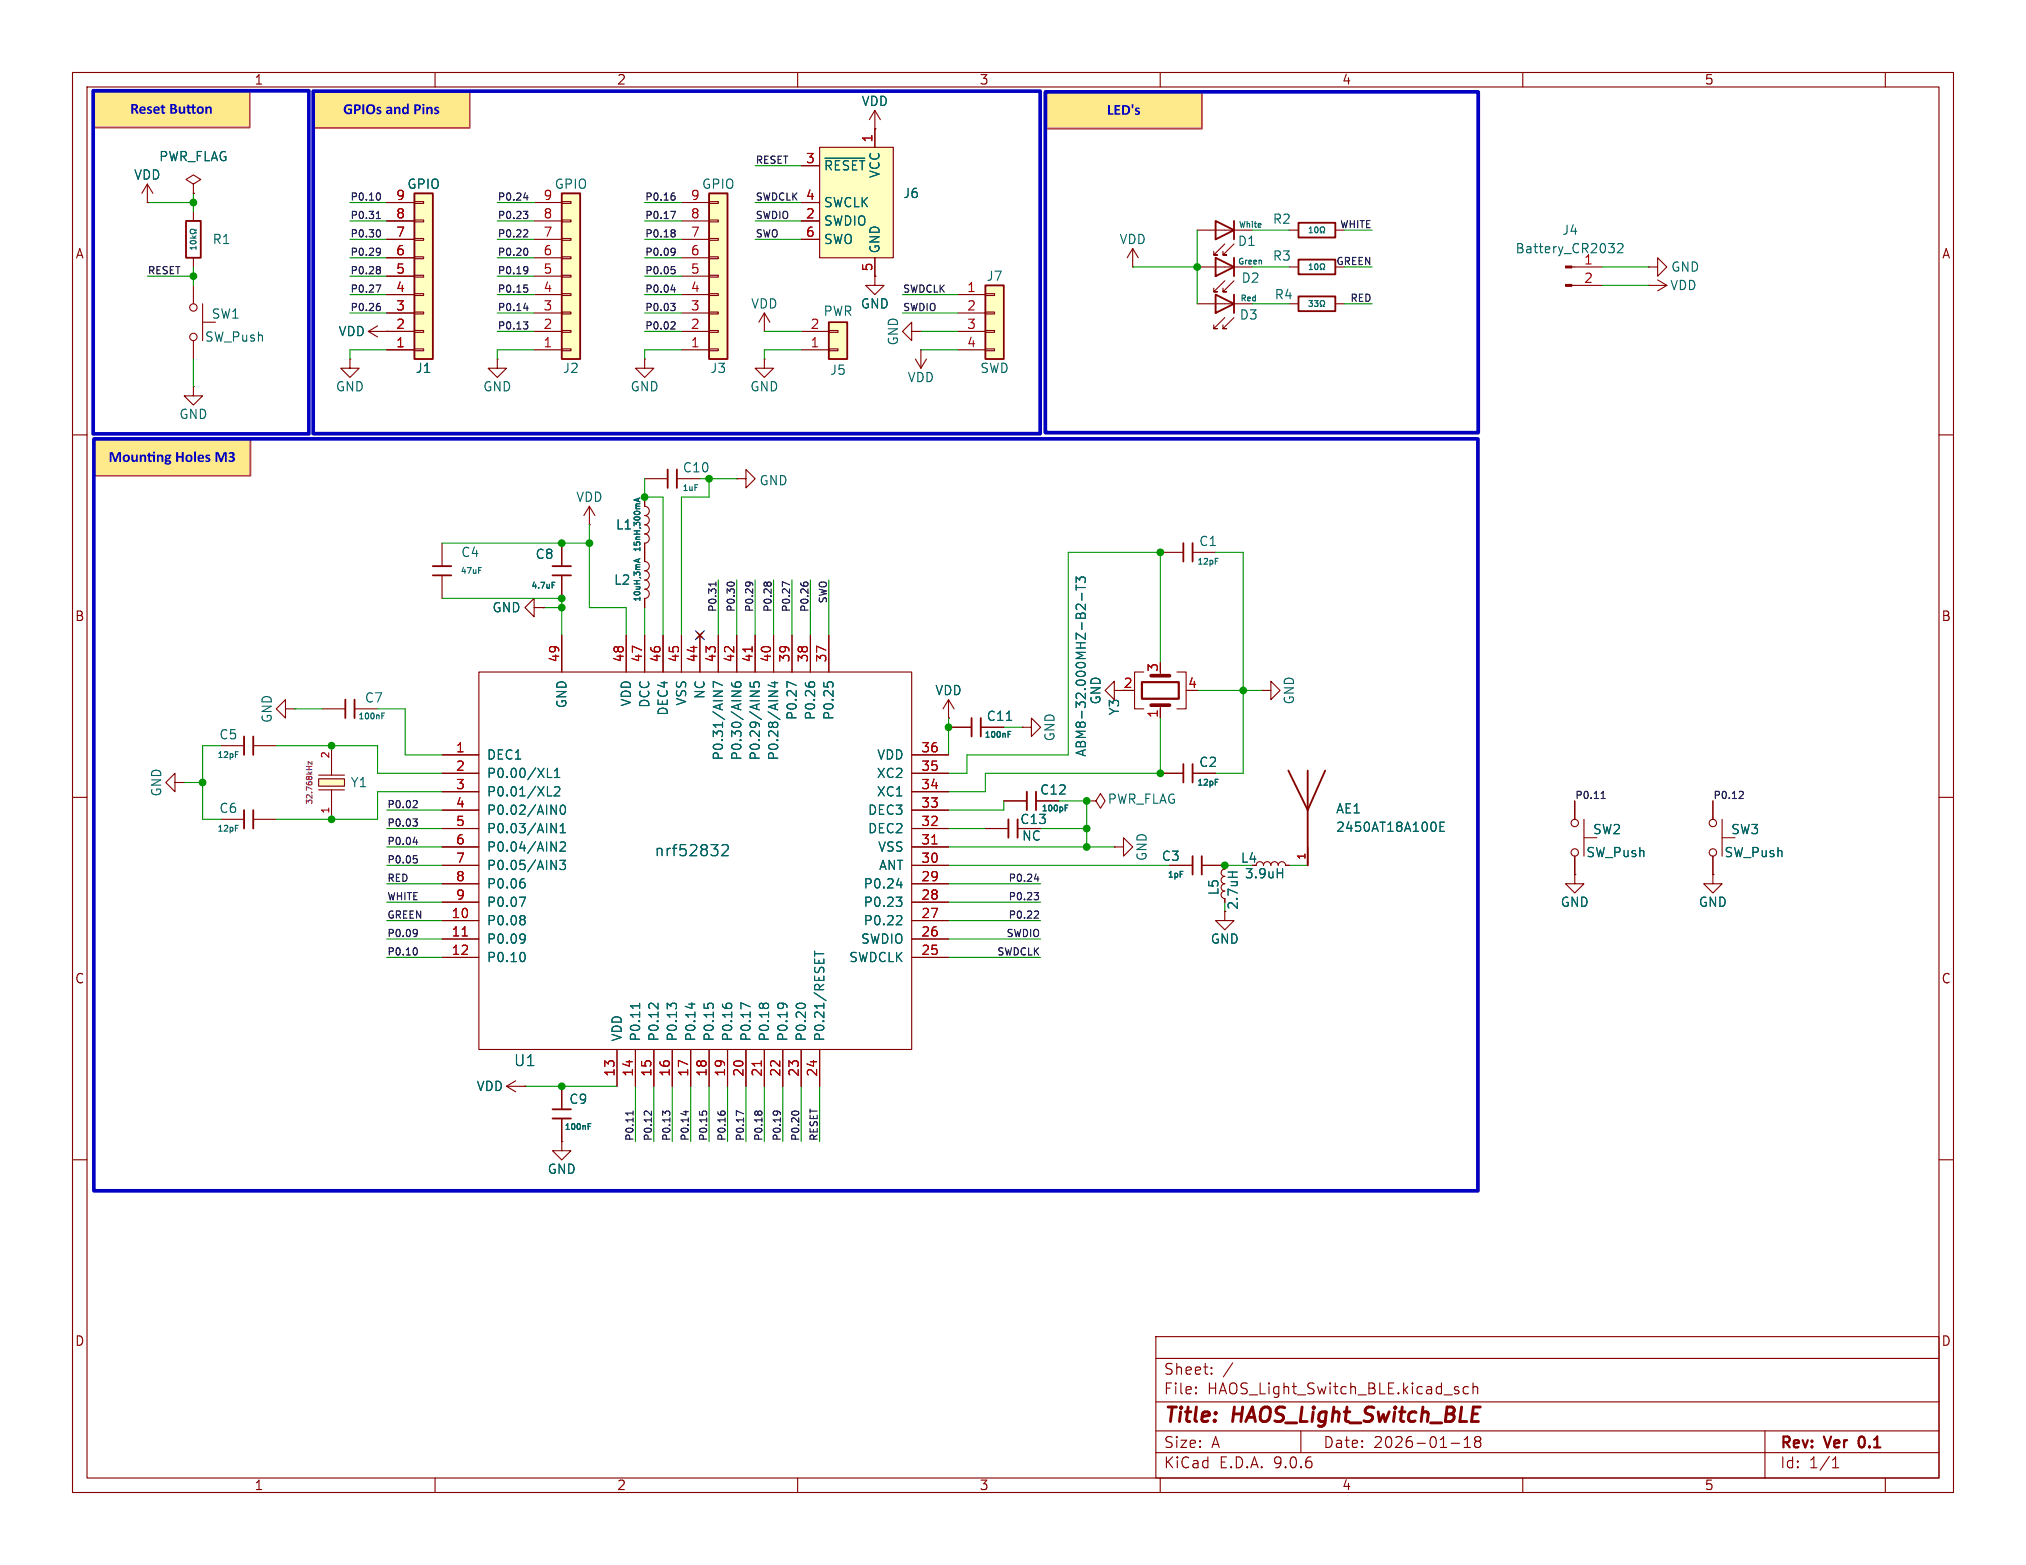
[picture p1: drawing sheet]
<svg xmlns="http://www.w3.org/2000/svg" width="279mm" height="216mm" viewBox="0 0 279 216" stroke-linecap="round" stroke-linejoin="round" font-family="sans-serif">
<g fill="none" stroke="#840000" stroke-width=".15">
<path d="M10 10h259.4v195.9h-259.4zM12 12h255.4v191.9h-255.4zM60 10v2M110 10v2M160 10v2M210 10v2M260 10v2M10 60h2M267.4 60h2M10 110h2M267.4 110h2M10 160h2"/>
<path d="M267.4 160h2M159.4 184.4h108v19.5h-108zM159.4 197.4h108M159.4 193.4h108M159.4 187.4h108M164.9 192.1l.1 .1-.1 .1M164.9 192.1v.1v.1M164.9 191.4v.1M164.9 192.1v.2M164.9 191.4h.1l-.1 .1M167.1 189.4v.1v.1M167.1 189.4l-.1 .1 .1 .1"/>
<path d="M167.1 188.7v.1M167.1 189.4v.2M167.1 188.7h-.1l.1 .1M170 188l-1.3 1.9M179.4 197.4v3M200.1 199.1h1.2M200.8 191.8l.3 .1 .1 .2-.2 .2h-.3M200.8 191.3l.3 .1M201.9 199.7h.9M201.9 198.6l.5-.4v1.5M202.5 191.4l-.4-.1-.3 .3v.4l.1 .2 .2 .1 .4-.1M203.1 191.4a.37 .37 0 0 1 .7 .1v.8"/>
<path d="M203.1 190.8v1.5M203.4 198.3a.3 .3 0 0 0 0 .3 .3 .3 0 0 0 .2 .2M203.6 198.8l-.2 .3v.4l.2 .2 .5-.1 .1-.2-.1-.4-.2-.2M203.6 198.8h.3M204.1 198.3a.3 .3 0 0 1 .1 .3 .3 .3 0 0 1-.3 .2M243.4 197.4v6.5M60 203.9v2M110 203.9v2M159.4 200.4h108M160 203.9v2M210 203.9v2M252.7 202.5h.9"/>
<path d="M252.7 201.4l.4-.4v1.5M260 203.9v2"/>
</g>
<path d="M256.4 198.5l-.1 .2 .1 .7" fill="none" stroke="#840000" stroke-width=".3"/>
<g fill="#ffea8b">
<path d="M144.2 12.7h21.6v5.1h-21.6z"/>
<path d="M43.2 12.6h21.6v5h-21.6z"/>
<path d="M13 60.6h21.5v5h-21.5z"/>
<path d="M12.9 12.5h21.5v5.1h-21.5z"/>
</g>
<g fill="none" stroke="#840000" stroke-width=".15">
<path d="M26.7 39.4v2.5M177.8 36.8h1.3M26.7 53.3v1.3h1.2l-1.2 1.3-1.3-1.3h1.3M26.7 53.3h.1M26.7 47v2.5M27.9 44.5h1.8M27.9 41.9v5.1M39.4 97.8v-1.3l-1.3 1.3 1.3 1.3v-1.3h1.2M40.6 97.8h.1"/>
<circle cx="26.7" cy="42.4" r=".51"/>
<circle cx="26.7" cy="46.5" r=".51"/>
</g>
<path d="M179.1 35.8h5v2h-5z" fill="none" stroke="#840000" stroke-width=".25"/>
<path d="M180.5 37.2h.5M180.5 36.6l.3-.2v.8M181.4 36.5l.1-.1a.43 .43 0 0 1 .3 .4 .43 .43 0 0 1-.3 .4l-.2-.3zM182.1 37.2h.2v-.2a.34 .34 0 0 1-.2-.4 .34 .34 0 0 1 .5-.2l.1 .4-.2 .4h.2" fill="none" stroke="#006464" stroke-width=".15"/>
<path d="M57.1 26.7h2.6v22.8h-2.6z" fill="#ffffc2"/>
<path d="M57.1 26.7h2.6v22.8h-2.6zM167.6 35.6l2.6 1.2-2.6 1.3zM170.2 35.6v2.5M47.6 96.5v2.6M48.9 96.5v2.6" fill="none" stroke="#840000" stroke-width=".25"/>
<g fill="none" stroke="#840000" stroke-width=".15">
<path d="M53.3 38.1h3.8M53.3 35.6h3.8M53.3 33h3.8M53.3 30.5h3.8M53.3 27.9h3.8M57.1 38h1.3v.2h-1.3zM57.1 35.4h1.3v.3h-1.3zM57.1 32.9h1.3v.2h-1.3zM57.1 30.4h1.3v.2h-1.3zM57.1 27.8h1.3v.3h-1.3zM165.1 36.8h7.6M168.9 38.7l-1.5 1.6h.5h-.5v-.5"/>
<path d="M170.2 38.7l-1.5 1.6h.5h-.5v-.5M216.8 36.8h4.2M216.8 39.4h4.2M227.3 36.8h1.3v-1.2l1.3 1.2-1.3 1.3v-1.3M227.3 36.8h.1M48.3 49.5v1.3h1.2l-1.2 1.3-1.3-1.3h1.3M48.3 49.5h.1M50.8 45.7h6.3M50.8 45.7l1.3 .8M52.1 45l-1.3 .7M53.3 45.7h.1M53.3 48.3h3.8"/>
<path d="M53.3 43.2h3.8M53.3 40.6h3.8M57.1 48.1h1.3v.3h-1.3zM57.1 45.6h1.3v.2h-1.3zM57.1 43.1h1.3v.2h-1.3zM57.1 40.5h1.3v.3h-1.3zM44.4 97.8h3.2M48.9 97.8h3.2"/>
</g>
<g fill="#840000" stroke="#840000" stroke-width=".15">
<path d="M215.9 36.7h.9v.3h-.9z"/>
<path d="M215.9 39.2h.9v.3h-.9z"/>
</g>
<path d="M221.8 33.6h.8l-.4 .5M222.5 34.1l.1 .2v.3l-.1 .2M223.1 33.7l.2-.1h.3l.2 .1v.3v.1l-.8 .8h.8M52.7 98.7h.2M52.7 98.4h.3" fill="none" stroke="#006464" stroke-width=".15"/>
<path d="M43.9 107.4h3.6v1.1h-3.6z" fill="#ffffc2"/>
<g fill="none" stroke="#840000" stroke-width=".15">
<path d="M156.2 36.8h.1M156.2 34.3l-.8 1.3M156.2 34.3l.8 1.3M156.2 34.3v2.5M24.1 108v-1.3l-1.2 1.3 1.2 1.2v-1.2h1.3M25.4 108h.1M30.5 113h3.2M34.9 113h3.2M43.9 107.4h3.6v1.1h-3.6zM43.9 109h3.6M43.9 106.9h3.6M45.7 102.9v4"/>
<path d="M45.7 109v4M77.5 157.5v1.3h1.2l-1.2 1.2-1.3-1.2h1.3M77.5 157.5h.1M77.5 149.9v3.1M77.5 154.3v3.2"/>
</g>
<path d="M43 105v.4l-.5-.4v.4" fill="none" stroke="#840084" stroke-width=".15"/>
<path d="M33.7 111.8v2.5M34.9 111.8v2.5M76.2 154.3h2.5M76.2 153h2.5" fill="none" stroke="#840000" stroke-width=".25"/>
<path d="M32.5 113.9h.3M81.1 155.4h.3M81.1 155h.4" fill="none" stroke="#006464" stroke-width=".15"/>
<path d="M113 20.3h10.2v15.3h-10.2z" fill="#ffffc2"/>
<g fill="none" stroke="#840000" stroke-width=".15">
<path d="M120.6 17.8h.1M120.6 15.2v5.1M120.6 15.2l-.7 1.3M120.6 15.2l.8 1.3M20.3 27.9h.1M20.3 25.4l-.7 1.3M20.3 25.4l.8 1.3M20.3 25.4v2.5M26.7 25.4l1-.6-1-.7-1 .7 1 .6v1.3M26.7 26.7h.1M26.7 29.2v1.3M26.7 35.6v1.2"/>
<path d="M110.5 22.9h2.5M110.5 27.9h2.5M110.5 30.5h2.5M110.5 33h2.5M113 20.3h10.2v15.3h-10.2zM120.6 35.6v2.5M165.1 31.8h7.6M168.9 33.7l-1.5 1.5h.5h-.5v-.5M170.2 33.7l-1.5 1.5h.5h-.5v-.5M177.8 31.8h1.3M184.1 31.8h1.3M227.3 39.4h.1"/>
<path d="M227.3 39.4h2.6M228.6 38.6l1.3 .8M229.9 39.4l-1.3 .7M105.4 49.5v1.3h1.3l-1.3 1.3-1.3-1.3h1.3M105.4 49.5h.1M105.4 45.7h.1M105.4 43.2v2.5M105.4 43.2l-.8 1.3M105.4 43.2l.8 1.3M165.1 41.9h7.6M168.9 43.8l-1.5 1.5h.5h-.5v-.5M170.2 43.8l-1.5 1.5h.5h-.5v-.5"/>
<path d="M177.8 41.9h1.3M184.1 41.9h1.3M61 74.9v3.2M61 79.4v3.2M77.5 74.9v3.2M77.5 79.4v3.2M81.3 72.4h.1M81.3 69.9l-.8 1.2M81.3 69.9l.7 1.2M81.3 69.9v2.5M88.9 76.2v1.3a.64 .64 0 0 1 .6 .6 .64 .64 0 0 1-.6 .6 .64 .64 0 0 1 .6 .7 .64 .64 0 0 1-.6 .6 .64 .64 0 0 1 .6 .7 .64 .64 0 0 1-.6 .6 .64 .64 0 0 1 .6 .6 .64 .64 0 0 1-.6 .7M88.9 68.6v1.3a.64 .64 0 0 1 .6 .6 .64 .64 0 0 1-.6 .6 .64 .64 0 0 1 .6 .7 .64 .64 0 0 1-.6 .6 .64 .64 0 0 1 .6 .6 .64 .64 0 0 1-.6 .7 .64 .64 0 0 1 .6 .6 .64 .64 0 0 1-.6 .6"/>
<path d="M101.6 66h1.3v-1.2l1.2 1.2-1.2 1.3v-1.3M101.6 66h.1M160 76.2h3.2M164.5 76.2h3.1M66 92.7h59.7v52.1h-59.7zM73.7 83.8v-1.2l-1.3 1.2 1.3 1.3v-1.3h1.2M74.9 83.8h.1M77.5 87.6v5.1M86.4 87.6v5.1M88.9 82.6v1.2M88.9 87.6v5.1M91.4 87.6v5.1"/>
<path d="M94 87.6v5.1M96.1 87.2l.8 .8M96.5 87.6v5.1M96.9 87.2l-.8 .8M99.1 87.6v5.1M101.6 87.6v5.1M104.1 87.6v5.1M106.7 87.6v5.1M109.2 87.6v5.1M111.8 87.6v5.1M114.3 87.6v5.1M130.8 99.1h.1"/>
<path d="M130.8 96.5l-.8 1.3M130.8 96.5l.8 1.3M130.8 96.5v2.6M153.7 95.3v-1.3l-1.3 1.3 1.3 1.2v-1.2h1.2M156.2 95.3h.3M157.7 92.7h-1.2v5.1h1.2M160 97.3v1.8M162.3 92.7h1.3v5.1h-1.3M174 95.3h1.3v-1.3l1.2 1.3-1.2 1.2v-1.2M174 95.3h.1M30.5 102.9h3.2M34.9 102.9h3.2"/>
<path d="M61 104.1h5M61 106.7h5M61 109.2h5M61 111.8h5M61 114.3h5M61 116.8h5M61 119.4h5M125.7 104.1h5.1M125.7 106.7h5.1M125.7 109.2h5.1M125.7 111.8h5.1M125.7 114.3h5.1"/>
<path d="M125.7 116.8h5.1M125.7 119.4h5.1M130.8 100.3h3.2M135.3 100.3h3.1M135.9 114.3h3.2M138.4 110.5h3.2M140.3 114.3h3.2M141 100.3h1.2v-1.2l1.3 1.2-1.3 1.3v-1.3M141 100.3h.1M142.9 110.5h3.1M149.9 110.5h1.2l.7-1 .6 1-.6 1-.7-1M149.9 110.5h.1"/>
<path d="M153.7 116.8h1.2v-1.2l1.3 1.2-1.3 1.3v-1.3M153.7 116.8h.1M160 106.7h3.2M161.3 119.4h3.2M164.5 106.7h3.1M165.7 119.4h3.2v.5M168.9 119.9a.5 .5 0 0 0-.5 .5 .5 .5 0 0 0 .5 .5 .51 .51 0 0 0-.5 .5 .51 .51 0 0 0 .5 .5 .5 .5 0 0 0-.5 .5 .5 .5 0 0 0 .5 .5 .51 .51 0 0 0-.5 .5 .51 .51 0 0 0 .5 .6v.5M173.2 119.4a.51 .51 0 0 1 .5-.5 .51 .51 0 0 1 .5 .5 .51 .51 0 0 1 .6-.5 .51 .51 0 0 1 .5 .5 .51 .51 0 0 1 .5-.5 .51 .51 0 0 1 .5 .5 .51 .51 0 0 1 .5-.5 .51 .51 0 0 1 .5 .5h.5M180.3 116.8v2.6M217.2 110.5v2.5M217.2 118.1v2.6M218.4 115.6h1.8"/>
<path d="M218.4 113v5.1M236.2 110.5v2.5M236.2 118.1v2.6M237.5 115.6h1.8M237.5 113v5.1M61 121.9h5M61 124.5h5M61 127h5M61 129.5h5M61 132.1h5M125.7 121.9h5.1M125.7 124.5h5.1"/>
<path d="M125.7 127h5.1M125.7 129.5h5.1M125.7 132.1h5.1M168.9 125.7v1.3h1.3l-1.3 1.3-1.3-1.3h1.3M168.9 125.7h.1M217.2 120.7v1.2h1.2l-1.2 1.3-1.3-1.3h1.3M217.2 120.7h.1M236.2 120.7v1.2h1.3l-1.3 1.3-1.3-1.3h1.3M236.2 120.7h.1M69.8 149.9l1.3 .7M69.8 149.9h2.6M71.1 149.1l-1.3 .8"/>
<path d="M72.4 149.9h.1M85.1 144.8v5.1M87.6 144.8v5.1M90.2 144.8v5.1M92.7 144.8v5.1M95.2 144.8v5.1M97.8 144.8v5.1M100.3 144.8v5.1M102.9 144.8v5.1M105.4 144.8v5.1M107.9 144.8v5.1M110.5 144.8v5.1"/>
<path d="M113 144.8v5.1"/>
<circle cx="217.2" cy="117.6" r=".51"/>
<circle cx="217.2" cy="113.5" r=".51"/>
<circle cx="236.2" cy="113.5" r=".51"/>
<circle cx="236.2" cy="117.6" r=".51"/>
</g>
<g fill="none" stroke="#006464" stroke-width=".15">
<path d="M26.2 32.8h.8M26.3 33.3a.38 .38 0 0 1 .5-.2 .38 .38 0 0 1 .2 .4 .39 .39 0 0 1-.5 .2 .39 .39 0 0 1-.2-.4zM26.5 32.5l.3 .3M27 31.6v.2h-.1a.34 .34 0 0 0-.5-.2 .34 .34 0 0 0-.1 .5l.4 .1 .3-.2v.2M27 34v.4M27 34.2h-.8l.3 .2M27 32.5l-.3 .3M113.8 21.8h5.5M180.5 32.1h.5M180.5 31.5l.3-.2v.8M181.4 31.4l.1-.1a.43 .43 0 0 1 .3 .4 .43 .43 0 0 1-.3 .4l-.2-.3zM182.1 32.1h.2v-.1a.34 .34 0 0 1-.2-.5 .34 .34 0 0 1 .5-.1l.1 .3-.2 .4h.2"/>
<path d="M180.5 41.5h.5l-.3 .3 .3 .1v.3l-.2 .1-.3-.1M181.3 41.5h.5l-.3 .3 .2 .1v.3l-.1 .1-.3-.1M182.1 42.3h.2v-.2a.34 .34 0 0 1-.2-.4 .34 .34 0 0 1 .5-.2l.1 .4-.2 .4h.2M66 78.3h.4M88 68.8v.4M88 77.2v.3M88.2 77.1l-.8 .2 .8 .3M88.2 68.7l-.8 .3 .8 .2M167.6 77h.4M76.1 80.7h.3M76.1 80.3h.4M98.4 95.3h1.2l-1.2 .8"/>
<path d="M99.6 94.6l-1.2-.6v.9M100.9 95.3h1.3l-1.3 .8M100.9 94.2a.5 .5 0 0 0 .6 .6h.4l.2-.1 .1-.4-.1-.2h-.5l-.1 .1-.1 .4 .2 .2M103.4 95.3h1.3l-1.3 .8M103.4 94.1v.6l.7 .1-.2-.2 .1-.4 .2-.1h.4l.1 .2v.3l-.1 .2M106 95.3h1.3l-1.3 .8M106.4 94.2h.9M106.8 94v.8l-.9-.3M109.8 94.6l-1.3-.6v.9M111.1 94.2v.2M111.6 94.3l.2-.2h.3l.2 .2M113.6 94.1v.6"/>
<path d="M114.1 94.3l.2-.2h.3l.3 .2M138.8 99.4h.7M148.4 80.4v-.8l.5 .4 .1-.3h.6l.1 .1v.4l-.1 .2M148.4 80.7v.7M148.4 81.1h1.3M149.2 81.8v1M149.7 83.4v.7l-.7-.7h-.2l-.3 .1-.1 .4M32.5 103.7h.3M75.5 107.3h.6M75.5 109.8h.6M76 111.1l.7 1.2v-1.2M76 113.6l.7 1.3v-1.3"/>
<path d="M76 116.1l.7 1.3v-1.3M76 118.7l.7 1.3v-1.3M76.5 107.3h.7M76.5 106.4l.3-.4v1.3M76.5 108.7l.2-.2h.3l.1 .2 .1 .2-.1 .2-.7 .7h.8M77.2 118.7h.8l-.4 .5 .3 .1v.5l-.2 .2h-.3l-.2-.2M77.3 116.3l.1-.2h.3l.2 .2 .1 .2-.1 .2-.7 .7h.8M77.3 114.9h.7M77.3 114l.3-.4v1.3M77.4 111.1h.3a.79 .79 0 0 1 0 1.2h-.1a.84 .84 0 0 1-.2-1.2zM99.6 116.7l.2-.2 .5 .1a.41 .41 0 0 1 .1 .6l-.9 .8h.9M139 101.3h.3"/>
<path d="M139 100.9h.4M146.9 111.1h.4M146.9 111.4h.3M167.6 107.5h.4M176.9 119.8v1.3M198.6 114h.4M199.2 113.4h-.6v1.3h.6M71.6 123.8h.9l-.6 1.2M72.1 121.2h.2M72.1 131.4a.79 .79 0 0 1 0 1.3M72.2 126.3l.2 .3-.2 .3 .2 .2v.2l-.2 .3M72.2 121.7l.2 .3v.3l-.2 .2"/>
<path d="M72.2 128.8l.2 .2a1.03 1.03 0 0 1-.2 1.1M72.4 129.4l-.2 .2M88.2 138.4v.7M88.2 138.8h-1.3l.2 .1M90.7 138.4v.8l-.7-.7-.3-.1-.2 .2M92.5 138.6l.2-.2h.3l.3 .2M92.5 138.8l-.5-.4v.8M95 138.5h.8M95.4 138.3v.8M97.1 138.5v.6M97.6 138.6l.2-.2h.3l.3 .2M99.6 138.5v.3"/>
<path d="M100.1 138.6l.3-.2h.3l.2 .2M103.4 138.9l-1.2-.6v.9M104.7 138.6l.3-.2 .3 .2 .2-.2h.2l.3 .2M107.3 138.6l.1-.1a1.03 1.03 0 0 1 1.1 .1M107.8 138.4l.2 .2M109.8 138.7a.79 .79 0 0 1 1.3 0M112.3 131.2v.7M112.3 131.6h1.3M123.6 123.8h.8l-.5 .5M123.6 122.1h.8M124.1 124.3l.3 .2v.3l-.3 .2M124.1 126.3l.3 .3-.1 .3-.7 .7h.8"/>
<path d="M124.3 121.7v.8M169.4 120.3h1.2M170 120.3v.7M176.2 120.4h.7"/>
</g>
<g fill="none" stroke="#840000" stroke-width=".25">
<path d="M25.7 30.5h2v5.1h-2zM167.6 30.5l2.6 1.3-2.6 1.2zM170.2 30.5v2.5M179.1 30.7h5v2.1h-5zM167.6 40.6l2.6 1.3-2.6 1.3zM170.2 40.6v2.6M179.1 40.9h5v2h-5zM59.7 78.1h2.5M59.7 79.4h2.5M76.2 78.1h2.5M76.2 79.4h2.5M163.2 74.9v2.6"/>
<path d="M164.5 74.9v2.6M134 99.1v2.5M135.3 99.1v2.5M33.7 101.6v2.5M34.9 101.6v2.5M139.1 113v2.6M140.3 113v2.6M141.6 109.2v2.6M142.9 109.2v2.6M163.2 105.4v2.6M164.5 105.4v2.6M164.5 118.1v2.6"/>
<path d="M165.7 118.1v2.6M177.7 106.3l2.6 5.5 2.5-5.5M180.3 106.3v13.1"/>
</g>
<path d="M103.7 89.2v.7M128.5 116.4h.7M63.7 129.1h.8M105 146.4v.7" fill="none" stroke="#a90000" stroke-width=".15"/>
<path d="M158.7 97.3h2.6M158.7 93.2h2.6" fill="none" stroke="#840000" stroke-width=".51"/>
<path d="M157.5 94.1h5.1v2.3h-5.1z" fill="none" stroke="#840000" stroke-width=".3"/>
<path d="M114.3 44.5h2.5v5h-2.5z" fill="#ffffc2"/>
<path d="M114.3 44.5h2.5v5h-2.5zM92.1 64.8v2.5M93.3 64.8v2.5" fill="none" stroke="#840000" stroke-width=".25"/>
<path d="M110.5 48.3h3.8M110.5 45.7h3.8M114.3 48.1h1.3v.3h-1.3zM114.3 45.6h1.3v.2h-1.3zM88.9 66h3.2M93.3 66h3.2" fill="none" stroke="#840000" stroke-width=".15"/>
<path d="M135.9 39.4h2.5v10.1h-2.5z" fill="#ffffc2"/>
<path d="M135.9 39.4h2.5v10.1h-2.5z" fill="none" stroke="#840000" stroke-width=".25"/>
<g fill="none" stroke="#840000" stroke-width=".15">
<path d="M120.6 38.1v1.3h1.3l-1.3 1.2-1.2-1.2h1.2M120.6 38.1h.1M68.6 49.5v1.3h1.2l-1.2 1.3-1.3-1.3h1.3M68.6 49.5h.1M88.9 49.5v1.3h1.3l-1.3 1.3-1.3-1.3h1.3M88.9 49.5h.1M125.7 45.7v-1.2l-1.2 1.2 1.2 1.3v-1.3h1.3M126.2 49.5l.8 1.3M127 45.7h.1M127 48.3h.1M127 48.3v2.5M127.8 49.5l-.8 1.3"/>
<path d="M132.1 40.6h3.8M132.1 43.2h3.8M132.1 45.7h3.8M132.1 48.3h3.8M135.9 40.5h1.3v.3h-1.3zM135.9 43.1h1.3v.2h-1.3zM135.9 45.6h1.3v.2h-1.3zM135.9 48.1h1.3v.3h-1.3z"/>
</g>
<path d="M77.5 26.7h2.5v22.8h-2.5z" fill="#ffffc2"/>
<path d="M77.5 26.7h2.5v22.8h-2.5z" fill="none" stroke="#840000" stroke-width=".25"/>
<g fill="none" stroke="#840000" stroke-width=".15">
<path d="M73.7 38.1h3.8M73.7 35.6h3.8M73.7 33h3.8M73.7 30.5h3.8M73.7 27.9h3.8M77.5 38h1.2v.2h-1.2zM77.5 35.4h1.2v.3h-1.2zM77.5 32.9h1.2v.2h-1.2zM77.5 30.4h1.2v.2h-1.2zM77.5 27.8h1.2v.3h-1.2zM73.7 48.3h3.8M73.7 45.7h3.8"/>
<path d="M73.7 43.2h3.8M73.7 40.6h3.8M77.5 48.1h1.2v.3h-1.2zM77.5 45.6h1.2v.2h-1.2zM77.5 43.1h1.2v.2h-1.2zM77.5 40.5h1.2v.3h-1.2z"/>
</g>
<path d="M97.8 26.7h2.5v22.8h-2.5z" fill="#ffffc2"/>
<path d="M97.8 26.7h2.5v22.8h-2.5z" fill="none" stroke="#840000" stroke-width=".25"/>
<g fill="none" stroke="#840000" stroke-width=".15">
<path d="M120.6 17.8h.1M120.6 17.8v2.5M20.3 27.9h.1M26.7 26.7h.1M53.3 38.1h3.8M53.3 35.6h3.8M53.3 33h3.8M53.3 30.5h3.8M53.3 27.9h3.8M94 38.1h3.8M94 35.6h3.8M94 33h3.8"/>
<path d="M94 30.5h3.8M94 27.9h3.8M97.8 38h1.3v.2h-1.3zM97.8 35.4h1.3v.3h-1.3zM97.8 32.9h1.3v.2h-1.3zM97.8 30.4h1.3v.2h-1.3zM97.8 27.8h1.3v.3h-1.3zM110.5 33h2.5M110.5 30.5h2.5M110.5 27.9h2.5M110.5 22.9h2.5M120.6 38.1h.1"/>
<path d="M120.6 35.6v2.5M53.3 45.7h.1M53.3 48.3h3.8M53.3 45.7h3.8M53.3 43.2h3.8M53.3 40.6h3.8M94 48.3h3.8M94 45.7h3.8M94 43.2h3.8M94 40.6h3.8M97.8 48.1h1.3v.3h-1.3zM97.8 45.6h1.3v.2h-1.3z"/>
<path d="M97.8 43.1h1.3v.2h-1.3zM97.8 40.5h1.3v.3h-1.3zM77.5 74.9v3.2M77.5 79.4v3.2M88.9 68.6v1.3M88.9 76.2v1.3M74.9 83.8h.1M77.5 87.6v5.1M86.4 87.6v5.1M88.9 82.6v1.2M88.9 87.6v5.1M91.4 87.6v5.1"/>
<path d="M94 87.6v5.1M96.1 87.2l.8 .8M96.5 87.6v5.1M96.9 87.2l-.8 .8M99.1 87.6v5.1M101.6 87.6v5.1M104.1 87.6v5.1M106.7 87.6v5.1M109.2 87.6v5.1M111.8 87.6v5.1M114.3 87.6v5.1M130.8 99.1h.1"/>
<path d="M160 97.8v1.3M61 104.1h5M61 106.7h5M61 109.2h5M61 111.8h5M61 114.3h5M61 116.8h5M61 119.4h5M125.7 104.1h5.1M125.7 106.7h5.1M125.7 109.2h5.1M125.7 111.8h5.1"/>
<path d="M125.7 114.3h5.1M125.7 116.8h5.1M125.7 119.4h5.1M130.8 100.3h3.2M135.3 100.3h3.1M135.9 114.3h3.2M138.4 110.5h3.2M140.3 114.3h3.2M142.9 110.5h3.1M160 106.7h3.2M161.3 119.4h3.2M164.5 106.7h3.1"/>
<path d="M165.7 119.4h3.2v.5M177.3 119.4h.5M180.3 116.8v2.6M217.2 110.5v2.5M217.2 118.1v2.6M236.2 110.5v2.5M236.2 118.1v2.6M61 121.9h5M61 124.5h5M61 127h5M61 129.5h5M61 132.1h5"/>
<path d="M125.7 121.9h5.1M125.7 124.5h5.1M125.7 127h5.1M125.7 129.5h5.1M125.7 132.1h5.1M168.9 125.7h.1M168.9 124v.5M217.2 120.7h.1M236.2 120.7h.1M72.4 149.9h.1M77.5 157.5h.1M77.5 149.9v3.1"/>
<path d="M77.5 154.3v3.2M85.1 144.8v5.1M87.6 144.8v5.1M90.2 144.8v5.1M92.7 144.8v5.1M95.2 144.8v5.1M97.8 144.8v5.1M100.3 144.8v5.1M102.9 144.8v5.1M105.4 144.8v5.1M107.9 144.8v5.1M110.5 144.8v5.1"/>
<path d="M113 144.8v5.1"/>
</g>
<g fill="none" stroke="#0f0f0f" stroke-width=".15">
<path d="M51.9 39.3h.6l-.4 1M51.9 30.1h.6M52 29.4l.2-.2v.9M52.2 26.6a.62 .62 0 0 1 0 1M52.2 31.7a.62 .62 0 0 1 0 1M52.3 36.8l.2 .2-.2 .2 .1 .1 .1 .3-.2 .2M52.3 34.2l.1 .1a.81 .81 0 0 1-.1 .9M52.5 34.7l-.2 .2M72.2 29.2h.6l-.3 .3M72.2 27.3h.6M72.3 39.3h.4M72.5 34.2a.62 .62 0 0 1 0 1"/>
<path d="M72.6 29.5l.2 .2v.3l-.2 .1M72.6 31.7l.2 .2-.1 .2-.5 .6h.6M72.6 36.8l.1 .1a.81 .81 0 0 1-.1 .8M72.6 39.7l.2 .2v.2l-.2 .2M72.7 26.9v.7M72.8 37.2l-.2 .2M92.5 29.2h.7l-.5 .9M92.5 40h.7M92.6 36.8h.5M92.8 26.6h.2M92.9 27l.2 .2v.2l-.2 .2M92.9 31.7l.2 .2-.2 .2 .2 .1v.3l-.2 .2"/>
<path d="M92.9 34.2l.2 .1a.81 .81 0 0 1-.2 .9M92.9 37.2l.2 .1v.3l-.2 .2M93 39.6v.7M93.1 34.7l-.2 .2M52.2 41.9h.2M52.3 42.2l.2 .2v.3l-.2 .1M72.2 44.4h.6l-.3 .4M72.2 42.5h.6M72.6 44.8l.2 .2v.2l-.2 .2M72.7 42.2v.6M92.5 41.9h.6l-.3 .3M92.9 44.4l.2 .2v.2l-.6 .6h.6"/>
<path d="M92.9 42.2l.2 .2v.3l-.2 .1M98.7 80.3v.6M98.7 80.6h-1l.3 .2M100.3 80.5a.62 .62 0 0 1 1 0M103.2 80.3l.2 .2v.2M103.8 80.6v-.1a.67 .67 0 0 0-1 0v.2M105.8 80.5l.1-.2h.3l.1 .1v.3M105.8 80.5l-.3-.2-.1 .2v.2M105.8 80.5v.2M108.9 80.7l-1-.4v.6M110.4 80.4v.2M110.8 80.7v-.2l.2-.2h.3l.1 .4"/>
<path d="M56.9 113h.6l-.3 .4M57 116.2h.6M57 118.1h.5M57.4 110.4l.1 .2v.3l-.6 .5h.6M57.4 113.4l.1 .1v.3l-.1 .2M57.4 118.4l.1 .2v.3l-.1 .1M57.4 115.8v.7M220.8 110.2h.6M220.9 109.4l.2-.2v1M240.2 109.2l.2 .2v.2l-.6 .6h.6M57.3 130.8a.62 .62 0 0 1 0 .9M57.4 128.2l.1 .1a.81 .81 0 0 1-.1 .9"/>
<path d="M57.5 128.6l-.1 .2M142.6 123.1h.6l-.3 .4 .3 .1v.3l-.2 .2h-.3M142.7 121.3h.6M142.8 125.7h.3l.1 .3-.6 .7h.6M143.1 120.9v.7M87.3 153.3v.5M87.3 153.6h-1l.2 .1M89.8 153.3v.6l-.5-.6h-.3l-.2 .2M91.8 153.5l.2-.2h.2l.2 .2M91.8 153.6l-.4-.3v.6M94.3 153.4h.6M94.6 153.2v.6"/>
<path d="M96.5 153.3v.5M96.8 153.5l.2-.2h.3l.2 .2M99 153.4v.2M99.4 153.5l.2-.2h.2l.2 .2M102.5 153.7l-1-.5v.7M104.1 153.5l.2-.2 .2 .2 .1-.2h.3l.2 .2M106.6 153.5l.1-.2a.81 .81 0 0 1 .9 .2M107.1 153.3l.1 .2M109.2 153.5a.62 .62 0 0 1 1 0"/>
</g>
<g fill="none" stroke="#009600" stroke-width=".15">
<path d="M20.3 38.1h6.4M20.3 27.9h6.4M26.7 26.7v2.5M26.7 36.8v2.6M48.3 35.6h5M48.3 38.1h5M48.3 30.5h5M48.3 27.9h5M48.3 33h5M68.6 35.6h5.1M68.6 38.1h5.1M68.6 30.5h5.1"/>
<path d="M68.6 27.9h5.1M68.6 33h5.1M88.9 35.6h5.1M88.9 38.1h5.1M88.9 30.5h5.1M88.9 27.9h5.1M88.9 33h5.1M104.1 30.5h6.4M104.1 27.9h6.4M104.1 33h6.4M104.1 22.9h6.4M156.2 36.8h8.9"/>
<path d="M165.1 31.8v10.1M172.7 31.8h5.1M172.7 36.8h5.1M185.4 31.8h3.8M185.4 36.8h3.8M221 36.8h6.3M221 39.4h6.3M26.7 49.5v3.8M48.3 43.2h5M48.3 40.6h5M53.3 48.3h-5v1.2M68.6 43.2h5.1"/>
<path d="M68.6 40.6h5.1M68.6 45.7h5.1M73.7 48.3h-5.1v1.2M88.9 43.2h5.1M88.9 40.6h5.1M88.9 45.7h5.1M94 48.3h-5.1v1.2M105.4 45.7h5.1M110.5 48.3h-5.1v1.2M124.5 43.2h7.6M124.5 40.6h7.6M127 48.3h5.1"/>
<path d="M127 45.7h5.1M172.7 41.9h5.1M185.4 41.9h3.8M61 74.9h20.3M81.3 72.4v11.4h5.1v3.8M88.9 66v2.6h2.5v19M96.5 66h5.1M97.8 66v2.6h-3.8v19M167.6 76.2h3.8v30.5h-3.8M40.6 97.8h3.8M52.1 97.8h3.8v6.3h5.1M61 82.6h16.5v5"/>
<path d="M74.9 83.8h2.6M88.9 83.8v3.8M99.1 80v7.6M101.6 80v7.6M104.1 80v7.6M106.7 80v7.6M109.2 80v7.6M111.8 80v7.6M114.3 80v7.6M130.8 99.1v5M160 91.4v-15.2h-12.7v27.9h-14v2.6h-2.5M160 99.1v7.6h-24.1v2.5h-5.1"/>
<path d="M165.1 95.3h8.9M25.4 108h2.5M30.5 102.9h-2.6v10.1h2.6M38.1 102.9h14v3.8h8.9M53.3 116.8h7.7M53.3 114.3h7.7M53.3 111.8h7.7M53.3 119.4h7.7M61 109.2h-8.9v3.8h-14M130.8 116.8h22.9M130.8 114.3h5.1M130.8 119.4h30.5"/>
<path d="M138.4 100.3h2.6M138.4 110.5v1.3h-7.6M143.5 114.3h6.4M146 110.5h3.9v6.3M168.9 119.4h3.8M177.8 119.4h2.5M53.3 121.9h7.7M53.3 132.1h7.7M53.3 127h7.7M53.3 124.5h7.7M53.3 129.5h7.7M130.8 121.9h12.7"/>
<path d="M130.8 132.1h12.7M130.8 127h12.7M130.8 124.5h12.7M130.8 129.5h12.7M168.9 124.5v1.2M72.4 149.9h12.7M87.6 149.9v7.6M90.2 149.9v7.6M92.7 149.9v7.6M95.2 149.9v7.6M97.8 149.9v7.6M100.3 149.9v7.6"/>
<path d="M102.9 149.9v7.6M105.4 149.9v7.6M107.9 149.9v7.6M110.5 149.9v7.6M113 149.9v7.6"/>
</g>
<path d="M95.9 87l1.2 1.2M97.1 87l-1.2 1.2" fill="none" stroke="#000084" stroke-width=".15"/>
<path d="M12.9 12.5h21.5v5.1h-21.5zM43.2 12.6h21.6v5h-21.6zM144.2 12.7h21.6v5.1h-21.6zM13 60.6h21.5v5h-21.5z" fill="none" stroke="#d32570" stroke-width=".25"/>
<path d="M12.9 12.5h29.7v47.4h-29.7zM43.2 12.6h100.2v47.2h-100.2zM144.2 12.7h59.7v47h-59.7zM13 60.6h190.8v103.7h-190.8z" fill="none" stroke="#0000c2" stroke-width=".51"/>
<g fill="none" stroke="#006464" stroke-width=".15">
<path d="M113.8 21.8h5.5M88 68.8v.4M88 77.2v.3M88.2 77.1l-.8 .2 .8 .3M88.2 68.7l-.8 .3 .8 .2M76.1 80.7h.3M76.1 80.3h.4M98.4 95.3h1.2l-1.2 .8M99.6 94.6l-1.2-.6v.9M100.9 95.3h1.3l-1.3 .8M100.9 94.2a.5 .5 0 0 0 .6 .6h.4l.2-.1 .1-.4-.1-.2h-.5l-.1 .1-.1 .4 .2 .2M103.4 95.3h1.3l-1.3 .8"/>
<path d="M103.4 94.1v.6l.7 .1-.2-.2 .1-.4 .2-.1h.4l.1 .2v.3l-.1 .2M106 95.3h1.3l-1.3 .8M106.4 94.2h.9M106.8 94v.8l-.9-.3M109.8 94.6l-1.3-.6v.9M111.1 94.2v.2M111.6 94.3l.2-.2h.3l.2 .2M113.6 94.1v.6M114.1 94.3l.2-.2h.3l.3 .2M138.8 99.4h.7M148.4 80.4v-.8l.5 .4 .1-.3h.6l.1 .1v.4l-.1 .2M148.4 80.7v.7"/>
<path d="M148.4 81.1h1.3M149.2 81.8v1M149.7 83.4v.7l-.7-.7h-.2l-.3 .1-.1 .4M75.5 107.3h.6M75.5 109.8h.6M76 111.1l.7 1.2v-1.2M76 113.6l.7 1.3v-1.3M76 116.1l.7 1.3v-1.3M76 118.7l.7 1.3v-1.3M76.5 107.3h.7M76.5 106.4l.3-.4v1.3M76.5 108.7l.2-.2h.3l.1 .2 .1 .2-.1 .2-.7 .7h.8"/>
<path d="M77.2 118.7h.8l-.4 .5 .3 .1v.5l-.2 .2h-.3l-.2-.2M77.3 116.3l.1-.2h.3l.2 .2 .1 .2-.1 .2-.7 .7h.8M77.3 114.9h.7M77.3 114l.3-.4v1.3M77.4 111.1h.3a.79 .79 0 0 1 0 1.2h-.1a.84 .84 0 0 1-.2-1.2zM99.6 116.7l.2-.2 .5 .1a.41 .41 0 0 1 .1 .6l-.9 .8h.9M139 101.3h.3M139 100.9h.4M146.9 111.1h.4M146.9 111.4h.3M167.6 107.5h.4M176.9 119.8v1.3"/>
<path d="M198.6 114h.4M199.2 113.4h-.6v1.3h.6M71.6 123.8h.9l-.6 1.2M72.1 121.2h.2M72.1 131.4a.79 .79 0 0 1 0 1.3M72.2 121.7l.2 .3v.3l-.2 .2M72.2 126.3l.2 .3-.2 .3 .2 .2v.2l-.2 .3M72.2 128.8l.2 .2a1.03 1.03 0 0 1-.2 1.1M72.4 129.4l-.2 .2M88.2 138.4v.7M88.2 138.8h-1.3l.2 .1M90.7 138.4v.8l-.7-.7-.3-.1-.2 .2"/>
<path d="M92.5 138.6l.2-.2h.3l.3 .2M92.5 138.8l-.5-.4v.8M95 138.5h.8M95.4 138.3v.8M97.1 138.5v.6M97.6 138.6l.2-.2h.3l.3 .2M99.6 138.5v.3M100.1 138.6l.3-.2h.3l.2 .2M103.4 138.9l-1.2-.6v.9M104.7 138.6l.3-.2 .3 .2 .2-.2h.2l.3 .2M107.3 138.6l.1-.1a1.03 1.03 0 0 1 1.1 .1M107.8 138.4l.2 .2"/>
<path d="M109.8 138.7a.79 .79 0 0 1 1.3 0M112.3 131.2v.7M112.3 131.6h1.3M123.6 123.8h.8l-.5 .5M123.6 122.1h.8M124.1 124.3l.3 .2v.3l-.3 .2M124.1 126.3l.3 .3-.1 .3-.7 .7h.8M124.3 121.7v.8M169.4 120.3h1.2M170 120.3v.7M176.2 120.4h.7M81.1 155.4h.3"/>
<path d="M81.1 155h.4"/>
</g>
<path d="M103.7 89.2v.7M128.5 116.4h.7M63.7 129.1h.8M105 146.4v.7" fill="none" stroke="#a90000" stroke-width=".15"/>
<g fill="#009600" stroke="#009600" stroke-width=".15">
<circle cx="45.7" cy="102.9" r=".46"/>
<circle cx="26.7" cy="38.1" r=".46"/>
<circle cx="77.5" cy="82.6" r=".46"/>
<circle cx="77.5" cy="83.8" r=".46"/>
<circle cx="27.9" cy="108" r=".46"/>
<circle cx="45.7" cy="113" r=".46"/>
<circle cx="77.5" cy="149.9" r=".46"/>
<circle cx="26.7" cy="27.9" r=".46"/>
<circle cx="165.1" cy="36.8" r=".46"/>
<circle cx="77.5" cy="74.9" r=".46"/>
<circle cx="81.3" cy="74.9" r=".46"/>
<circle cx="149.9" cy="110.5" r=".46"/>
<circle cx="160" cy="76.2" r=".46"/>
<circle cx="160" cy="106.7" r=".46"/>
<circle cx="171.4" cy="95.3" r=".46"/>
<circle cx="130.8" cy="100.3" r=".46"/>
<circle cx="149.9" cy="116.8" r=".46"/>
<circle cx="168.9" cy="119.4" r=".46"/>
<circle cx="149.9" cy="114.3" r=".46"/>
<circle cx="97.8" cy="66" r=".46"/>
<circle cx="88.9" cy="68.6" r=".46"/>
</g>
<g font-size="2.8" fill="#840000">
<text x="160.4" y="196.8">Title:</text>
<text x="170.1" y="196.8">HAOS_Light_Switch_BLE</text>
</g>
<g font-size="2.1" fill="#0000c2">
<text x="18" y="16.1">ResetButton</text>
<text x="47.3" y="16.2">GPIOsandPins</text>
<text x="152.6" y="16.3">LED's</text>
<text x="15" y="64.2">MountingHolesM3</text>
</g>
<g font-size="2.1" fill="#006464">
<text x="90.2" y="118.3">nrf52832</text>
<text x="70.8" y="147.3">U1</text>
</g>
<g font-size="2.1" fill="#840000">
<text x="160.4" y="189.9">Sheet:</text>
<text x="160.4" y="192.6">File:</text>
<text x="166.5" y="192.6">HAOS_Light_Switch_BLE.kicad_sch</text>
<text x="160.4" y="202.8">KiCad</text>
<text x="160.4" y="200">Size:</text>
<text x="167.1" y="200">A</text>
<text x="168.1" y="202.8">E.D.A.</text>
<text x="175.7" y="202.8">9.0.6</text>
<text x="182.4" y="200">Date:</text>
<text x="189.4" y="200">2026-01-18</text>
<text x="245.4" y="200.2">Rev:</text>
<text x="245.4" y="202.8">Id:</text>
<text x="249.5" y="202.8">1/1</text>
<text x="251.8" y="200.2">Ver</text>
<text x="257" y="200.2">0.1</text>
</g>
<g font-size="1.8" fill="#840000">
<text x="35" y="11.9">1</text>
<text x="85" y="11.9">2</text>
<text x="135" y="11.9">3</text>
<text x="185" y="11.9">4</text>
<text x="235" y="11.9">5</text>
<text x="10.3" y="35.9">A</text>
<text x="267.7" y="35.9">A</text>
<text x="10.3" y="85.9">B</text>
<text x="267.7" y="85.9">B</text>
<text x="154.9" y="95">2</text>
<text x="171" y="119.2">L4</text>
<text x="10.3" y="135.9">C</text>
<text x="267.7" y="135.9">C</text>
<text x="10.3" y="185.9">D</text>
<text x="267.7" y="185.9">D</text>
<text x="35" y="205.8">1</text>
<text x="85" y="205.8">2</text>
<text x="135" y="205.8">3</text>
<text x="185" y="205.8">4</text>
<text x="235" y="205.8">5</text>
</g>
<g font-size="1.8" fill="#006464">
<text x="118.7" y="14.8">VDD</text>
<text x="21.9" y="22.5">PWR_FLAG</text>
<text x="113.5" y="23.7">~{RESET}</text>
<text x="18.4" y="25">VDD</text>
<text x="56.1" y="26.3">GPIO</text>
<text x="76.4" y="26.3">GPIO</text>
<text x="96.7" y="26.3">GPIO</text>
<text x="113.5" y="28.8">SWCLK</text>
<text x="121.5" y="24.7" transform="rotate(-90 121.5 24.7)">VCC</text>
<text x="124.5" y="27.5">J6</text>
<text x="29.2" y="33.9">R1</text>
<text x="113.5" y="31.3">SWDIO</text>
<text x="113.5" y="33.9">SWO</text>
<text x="121.5" y="35.1" transform="rotate(-90 121.5 35.1)">GND</text>
<text x="154.3" y="33.9">VDD</text>
<text x="170.6" y="34.1">D1</text>
<text x="175.4" y="31.1">R2</text>
<text x="208.9" y="35.2">Battery_CR2032</text>
<text x="215.3" y="32.6">J4</text>
<text x="136" y="39">J7</text>
<text x="171.1" y="39.2">D2</text>
<text x="175.4" y="36.2">R3</text>
<text x="175.7" y="41.5">R4</text>
<text x="230.2" y="40.2">VDD</text>
<text x="230.4" y="37.7">GND</text>
<text x="28.2" y="47.3">SW_Push</text>
<text x="29.1" y="44.2">SW1</text>
<text x="46.6" y="46.6">VDD</text>
<text x="103.5" y="42.8">VDD</text>
<text x="113.5" y="43.8">PWR</text>
<text x="118.6" y="42.8">GND</text>
<text x="124.1" y="47.8" transform="rotate(-90 124.1 47.8)">GND</text>
<text x="170.9" y="44.3">D3</text>
<text x="57.2" y="51.7">J1</text>
<text x="77.5" y="51.7">J2</text>
<text x="97.9" y="51.7">J3</text>
<text x="114.4" y="51.9">J5</text>
<text x="125.1" y="52.9">VDD</text>
<text x="135.1" y="51.7">SWD</text>
<text x="24.6" y="58">GND</text>
<text x="46.2" y="54.2">GND</text>
<text x="66.5" y="54.2">GND</text>
<text x="86.9" y="54.2">GND</text>
<text x="103.4" y="54.2">GND</text>
<text x="94.1" y="65.4">C10</text>
<text x="79.4" y="69.4">VDD</text>
<text x="104.6" y="67.2">GND</text>
<text x="63.5" y="77.1">C4</text>
<text x="73.8" y="77.3">C8</text>
<text x="84.8" y="73.3">L1</text>
<text x="165.3" y="75.5">C1</text>
<text x="84.6" y="80.9">L2</text>
<text x="67.8" y="84.7">GND</text>
<text x="37.7" y="99.8" transform="rotate(-90 37.7 99.8)">GND</text>
<text x="50.2" y="97.1">C7</text>
<text x="78.3" y="97.8" transform="rotate(-90 78.3 97.8)">GND</text>
<text x="87.2" y="97.6" transform="rotate(-90 87.2 97.6)">VDD</text>
<text x="89.8" y="97.7" transform="rotate(-90 89.8 97.7)">DCC</text>
<text x="92.3" y="98.8" transform="rotate(-90 92.3 98.8)">DEC4</text>
<text x="94.8" y="97.4" transform="rotate(-90 94.8 97.4)">VSS</text>
<text x="97.4" y="96.5" transform="rotate(-90 97.4 96.5)">NC</text>
<text x="110.1" y="99.4" transform="rotate(-90 110.1 99.4)">P0.27</text>
<text x="112.6" y="99.4" transform="rotate(-90 112.6 99.4)">P0.26</text>
<text x="115.2" y="99.4" transform="rotate(-90 115.2 99.4)">P0.25</text>
<text x="128.9" y="96.1">VDD</text>
<text x="136" y="99.7">C11</text>
<text x="152" y="97.3" transform="rotate(-90 152 97.3)">GND</text>
<text x="154.5" y="98.8" transform="rotate(-90 154.5 98.8)">Y3</text>
<text x="178.7" y="97.3" transform="rotate(-90 178.7 97.3)">GND</text>
<text x="30.2" y="102.2">C5</text>
<text x="67.1" y="105">DEC1</text>
<text x="67.1" y="107.5">P0.00/XL1</text>
<text x="99.9" y="105" transform="rotate(-90 99.9 105)">P0.31/AIN7</text>
<text x="102.5" y="105" transform="rotate(-90 102.5 105)">P0.30/AIN6</text>
<text x="105" y="105" transform="rotate(-90 105 105)">P0.29/AIN5</text>
<text x="107.5" y="105" transform="rotate(-90 107.5 105)">P0.28/AIN4</text>
<text x="120.8" y="107.5">XC2</text>
<text x="120.9" y="105">VDD</text>
<text x="145.6" y="102.4" transform="rotate(-90 145.6 102.4)">GND</text>
<text x="150" y="104.5" transform="rotate(-90 150 104.5)">ABM8-32.000MHZ-B2-T3</text>
<text x="165.3" y="106">C2</text>
<text x="22.5" y="110" transform="rotate(-90 22.5 110)">GND</text>
<text x="30.2" y="112.4">C6</text>
<text x="48.3" y="108.8">Y1</text>
<text x="67.1" y="110.1">P0.01/XL2</text>
<text x="67.1" y="112.6">P0.02/AIN0</text>
<text x="119.6" y="112.6">DEC3</text>
<text x="120.8" y="110.1">XC1</text>
<text x="140.6" y="113.9">C13</text>
<text x="143.3" y="109.8">C12</text>
<text x="152.7" y="111.1">PWR_FLAG</text>
<text x="184.2" y="112.4">AE1</text>
<text x="67.1" y="115.2">P0.03/AIN1</text>
<text x="67.1" y="117.7">P0.04/AIN2</text>
<text x="119.6" y="115.2">DEC2</text>
<text x="121" y="117.7">VSS</text>
<text x="140.9" y="116.2">NC</text>
<text x="158.3" y="118.9" transform="rotate(-90 158.3 118.9)">GND</text>
<text x="160.1" y="119">C3</text>
<text x="184.2" y="115">2450AT18A100E</text>
<text x="218.7" y="118.5">SW_Push</text>
<text x="219.6" y="115.3">SW2</text>
<text x="237.7" y="118.5">SW_Push</text>
<text x="238.6" y="115.3">SW3</text>
<text x="67.1" y="120.2">P0.05/AIN3</text>
<text x="67.1" y="122.8">P0.06</text>
<text x="67.1" y="125.3">P0.07</text>
<text x="119" y="122.8">P0.24</text>
<text x="119" y="125.3">P0.23</text>
<text x="121.1" y="120.2">ANT</text>
<text x="168.2" y="123.6" transform="rotate(-90 168.2 123.6)">L5</text>
<text x="170.9" y="125.6" transform="rotate(-90 170.9 125.6)">2.7uH</text>
<text x="171.6" y="121.4">3.9uH</text>
<text x="215.1" y="125.3">GND</text>
<text x="234.2" y="125.3">GND</text>
<text x="67.1" y="127.9">P0.08</text>
<text x="67.1" y="130.4">P0.09</text>
<text x="118.6" y="130.4">SWDIO</text>
<text x="119" y="127.9">P0.22</text>
<text x="166.9" y="130.4">GND</text>
<text x="67.1" y="132.9">P0.10</text>
<text x="117" y="132.9">SWDCLK</text>
<text x="86" y="143.8" transform="rotate(-90 86 143.8)">VDD</text>
<text x="88.5" y="143.8" transform="rotate(-90 88.5 143.8)">P0.11</text>
<text x="91" y="143.8" transform="rotate(-90 91 143.8)">P0.12</text>
<text x="93.6" y="143.8" transform="rotate(-90 93.6 143.8)">P0.13</text>
<text x="96.1" y="143.8" transform="rotate(-90 96.1 143.8)">P0.14</text>
<text x="98.7" y="143.8" transform="rotate(-90 98.7 143.8)">P0.15</text>
<text x="101.2" y="143.8" transform="rotate(-90 101.2 143.8)">P0.16</text>
<text x="103.7" y="143.8" transform="rotate(-90 103.7 143.8)">P0.17</text>
<text x="106.3" y="143.8" transform="rotate(-90 106.3 143.8)">P0.18</text>
<text x="108.8" y="143.8" transform="rotate(-90 108.8 143.8)">P0.19</text>
<text x="111.4" y="143.8" transform="rotate(-90 111.4 143.8)">P0.20</text>
<text x="113.9" y="143.8" transform="rotate(-90 113.9 143.8)">P0.21/RESET</text>
<text x="65.6" y="150.7">VDD</text>
<text x="78.4" y="152.5">C9</text>
<text x="75.4" y="162.2">GND</text>
</g>
<g font-size="1.8" fill="#a90000">
<text x="111.1" y="22.6">3</text>
<text x="120.4" y="19.8" transform="rotate(-90 120.4 19.8)">1</text>
<text x="54.5" y="27.7">9</text>
<text x="74.9" y="27.7">9</text>
<text x="95.2" y="27.7">9</text>
<text x="111.1" y="27.7">4</text>
<text x="54.5" y="35.3">6</text>
<text x="54.5" y="32.8">7</text>
<text x="54.5" y="30.2">8</text>
<text x="74.9" y="35.3">6</text>
<text x="74.9" y="32.8">7</text>
<text x="74.9" y="30.2">8</text>
<text x="95.2" y="35.3">6</text>
<text x="95.2" y="32.8">7</text>
<text x="95.2" y="30.2">8</text>
<text x="111.1" y="30.2">2</text>
<text x="111.1" y="32.8">6</text>
<text x="54.5" y="40.4">4</text>
<text x="54.5" y="37.8">5</text>
<text x="74.9" y="40.4">4</text>
<text x="74.9" y="37.8">5</text>
<text x="95.2" y="40.4">4</text>
<text x="95.2" y="37.8">5</text>
<text x="120.4" y="37.5" transform="rotate(-90 120.4 37.5)">5</text>
<text x="133.3" y="40.4">1</text>
<text x="218.4" y="36.6">1</text>
<text x="218.4" y="39.1">2</text>
<text x="54.5" y="45.5">2</text>
<text x="54.5" y="42.9">3</text>
<text x="74.9" y="45.5">2</text>
<text x="74.9" y="42.9">3</text>
<text x="95.2" y="45.5">2</text>
<text x="95.2" y="42.9">3</text>
<text x="111.7" y="45.5">2</text>
<text x="133.3" y="42.9">2</text>
<text x="133.3" y="45.5">3</text>
<text x="54.5" y="48">1</text>
<text x="74.9" y="48">1</text>
<text x="95.2" y="48">1</text>
<text x="111.7" y="48">1</text>
<text x="133.3" y="48">4</text>
<text x="77.2" y="91.5" transform="rotate(-90 77.2 91.5)">49</text>
<text x="86.1" y="91.5" transform="rotate(-90 86.1 91.5)">48</text>
<text x="88.6" y="91.5" transform="rotate(-90 88.6 91.5)">47</text>
<text x="91.2" y="91.5" transform="rotate(-90 91.2 91.5)">46</text>
<text x="93.7" y="91.5" transform="rotate(-90 93.7 91.5)">45</text>
<text x="96.3" y="91.5" transform="rotate(-90 96.3 91.5)">44</text>
<text x="98.8" y="91.5" transform="rotate(-90 98.8 91.5)">43</text>
<text x="101.3" y="91.5" transform="rotate(-90 101.3 91.5)">42</text>
<text x="103.9" y="91.5" transform="rotate(-90 103.9 91.5)">41</text>
<text x="106.4" y="91.5" transform="rotate(-90 106.4 91.5)">40</text>
<text x="109" y="91.5" transform="rotate(-90 109 91.5)">39</text>
<text x="111.5" y="91.5" transform="rotate(-90 111.5 91.5)">38</text>
<text x="114" y="91.5" transform="rotate(-90 114 91.5)">37</text>
<text x="159.8" y="92.8" transform="rotate(-90 159.8 92.8)">3</text>
<text x="163.8" y="95">4</text>
<text x="159.8" y="99.1" transform="rotate(-90 159.8 99.1)">1</text>
<text x="62.8" y="103.9">1</text>
<text x="62.8" y="106.4">2</text>
<text x="127" y="103.9">36</text>
<text x="127" y="106.4">35</text>
<text x="62.8" y="109">3</text>
<text x="62.8" y="111.5">4</text>
<text x="127" y="109">34</text>
<text x="127" y="111.5">33</text>
<text x="62.8" y="114">5</text>
<text x="62.8" y="116.6">6</text>
<text x="62.8" y="119.1">7</text>
<text x="127" y="114">32</text>
<text x="127" y="116.6">31</text>
<text x="127" y="119.1">30</text>
<text x="62.8" y="121.7">8</text>
<text x="62.8" y="124.2">9</text>
<text x="127" y="121.7">29</text>
<text x="127" y="124.2">28</text>
<text x="62.2" y="126.7">10</text>
<text x="62.2" y="129.3">11</text>
<text x="62.2" y="131.8">12</text>
<text x="127" y="126.7">27</text>
<text x="127" y="129.3">26</text>
<text x="127" y="131.8">25</text>
<text x="84.8" y="148.6" transform="rotate(-90 84.8 148.6)">13</text>
<text x="87.4" y="148.6" transform="rotate(-90 87.4 148.6)">14</text>
<text x="89.9" y="148.6" transform="rotate(-90 89.9 148.6)">15</text>
<text x="92.5" y="148.6" transform="rotate(-90 92.5 148.6)">16</text>
<text x="95" y="148.6" transform="rotate(-90 95 148.6)">17</text>
<text x="97.5" y="148.6" transform="rotate(-90 97.5 148.6)">18</text>
<text x="100.1" y="148.6" transform="rotate(-90 100.1 148.6)">19</text>
<text x="102.6" y="148.6" transform="rotate(-90 102.6 148.6)">20</text>
<text x="105.2" y="148.6" transform="rotate(-90 105.2 148.6)">21</text>
<text x="107.7" y="148.6" transform="rotate(-90 107.7 148.6)">22</text>
<text x="110.2" y="148.6" transform="rotate(-90 110.2 148.6)">23</text>
<text x="112.8" y="148.6" transform="rotate(-90 112.8 148.6)">24</text>
</g>
<g font-size="1.4" fill="#0f0f0f">
<text x="104.1" y="22.7">RESET</text>
<text x="48.3" y="27.7">P0.10</text>
<text x="68.6" y="27.7">P0.24</text>
<text x="88.9" y="27.7">P0.16</text>
<text x="104.1" y="27.7">SWDCLK</text>
<text x="48.3" y="32.8">P0.30</text>
<text x="48.3" y="35.4">P0.29</text>
<text x="48.3" y="30.3">P0.31</text>
<text x="68.6" y="30.3">P0.23</text>
<text x="68.6" y="32.8">P0.22</text>
<text x="68.6" y="35.4">P0.20</text>
<text x="88.9" y="30.3">P0.17</text>
<text x="88.9" y="32.8">P0.18</text>
<text x="88.9" y="35.4">P0.09</text>
<text x="104.1" y="30.3">SWDIO</text>
<text x="104.1" y="32.8">SWO</text>
<text x="184.7" y="31.5">WHITE</text>
<text x="20.3" y="37.9">RESET</text>
<text x="48.3" y="37.9">P0.28</text>
<text x="48.3" y="40.4">P0.27</text>
<text x="68.6" y="40.4">P0.15</text>
<text x="68.6" y="37.9">P0.19</text>
<text x="88.9" y="40.4">P0.04</text>
<text x="88.9" y="37.9">P0.05</text>
<text x="124.5" y="40.4">SWDCLK</text>
<text x="184.2" y="36.6">GREEN</text>
<text x="186.1" y="41.7">RED</text>
<text x="48.3" y="43">P0.26</text>
<text x="68.6" y="45.5">P0.13</text>
<text x="68.6" y="43">P0.14</text>
<text x="88.9" y="45.5">P0.02</text>
<text x="88.9" y="43">P0.03</text>
<text x="124.5" y="43">SWDIO</text>
<text x="114.1" y="83.4" transform="rotate(-90 114.1 83.4)">SWO</text>
<text x="98.9" y="84.6" transform="rotate(-90 98.9 84.6)">P0.31</text>
<text x="101.4" y="84.6" transform="rotate(-90 101.4 84.6)">P0.30</text>
<text x="103.9" y="84.6" transform="rotate(-90 103.9 84.6)">P0.29</text>
<text x="106.5" y="84.6" transform="rotate(-90 106.5 84.6)">P0.28</text>
<text x="109" y="84.6" transform="rotate(-90 109 84.6)">P0.27</text>
<text x="111.6" y="84.6" transform="rotate(-90 111.6 84.6)">P0.26</text>
<text x="53.3" y="111.6">P0.02</text>
<text x="217.2" y="110.3">P0.11</text>
<text x="236.2" y="110.3">P0.12</text>
<text x="53.3" y="119.2">P0.05</text>
<text x="53.3" y="116.6">P0.04</text>
<text x="53.3" y="114.1">P0.03</text>
<text x="53.3" y="124.3">WHITE</text>
<text x="53.3" y="121.7">RED</text>
<text x="139" y="124.3">P0.23</text>
<text x="139" y="121.7">P0.24</text>
<text x="53.3" y="129.3">P0.09</text>
<text x="53.3" y="126.8">GREEN</text>
<text x="53.3" y="131.9">P0.10</text>
<text x="137.4" y="131.9">SWDCLK</text>
<text x="138.7" y="129.3">SWDIO</text>
<text x="139" y="126.8">P0.22</text>
<text x="87.4" y="157.5" transform="rotate(-90 87.4 157.5)">P0.11</text>
<text x="90" y="157.5" transform="rotate(-90 90 157.5)">P0.12</text>
<text x="92.5" y="157.5" transform="rotate(-90 92.5 157.5)">P0.13</text>
<text x="95" y="157.5" transform="rotate(-90 95 157.5)">P0.14</text>
<text x="97.6" y="157.5" transform="rotate(-90 97.6 157.5)">P0.15</text>
<text x="100.1" y="157.5" transform="rotate(-90 100.1 157.5)">P0.16</text>
<text x="102.7" y="157.5" transform="rotate(-90 102.7 157.5)">P0.17</text>
<text x="105.2" y="157.5" transform="rotate(-90 105.2 157.5)">P0.18</text>
<text x="107.7" y="157.5" transform="rotate(-90 107.7 157.5)">P0.19</text>
<text x="110.3" y="157.5" transform="rotate(-90 110.3 157.5)">P0.20</text>
<text x="112.8" y="157.5" transform="rotate(-90 112.8 157.5)">RESET</text>
</g>
<g font-size="1.4" fill="#a90000">
<text x="45.5" y="104.7" transform="rotate(-90 45.5 104.7)">2</text>
<text x="45.5" y="112.4" transform="rotate(-90 45.5 112.4)">1</text>
<text x="180.1" y="118.7" transform="rotate(-90 180.1 118.7)">1</text>
</g>
<g font-size="1.1" fill="#006464">
<text x="170.7" y="31.6">White</text>
<text x="170.6" y="36.7">Green</text>
<text x="171" y="41.8">Red</text>
<text x="94" y="67.9">1uF</text>
<text x="63.4" y="79.4">47uF</text>
<text x="73.2" y="81.4">4.7uF</text>
<text x="88.5" y="83.1" transform="rotate(-90 88.5 83.1)">10uH,3mA</text>
<text x="165" y="78.1">12pF</text>
<text x="49.3" y="99.4">100nF</text>
<text x="135.7" y="102">100nF</text>
<text x="29.9" y="104.8">12pF</text>
<text x="143.5" y="112.1">100pF</text>
<text x="165" y="108.6">12pF</text>
<text x="29.9" y="114.9">12pF</text>
<text x="160.9" y="121.3">1pF</text>
<text x="77.8" y="156.1">100nF</text>
</g>
<text font-size="1.1" fill="#840000" x="88.5" y="76.3" transform="rotate(-90 88.5 76.3)">15nH,300mA</text>
<text font-size="1.1" fill="#840084" x="43.3" y="111.1" transform="rotate(-90 43.3 111.1)">32.768kHz</text>
</svg>
